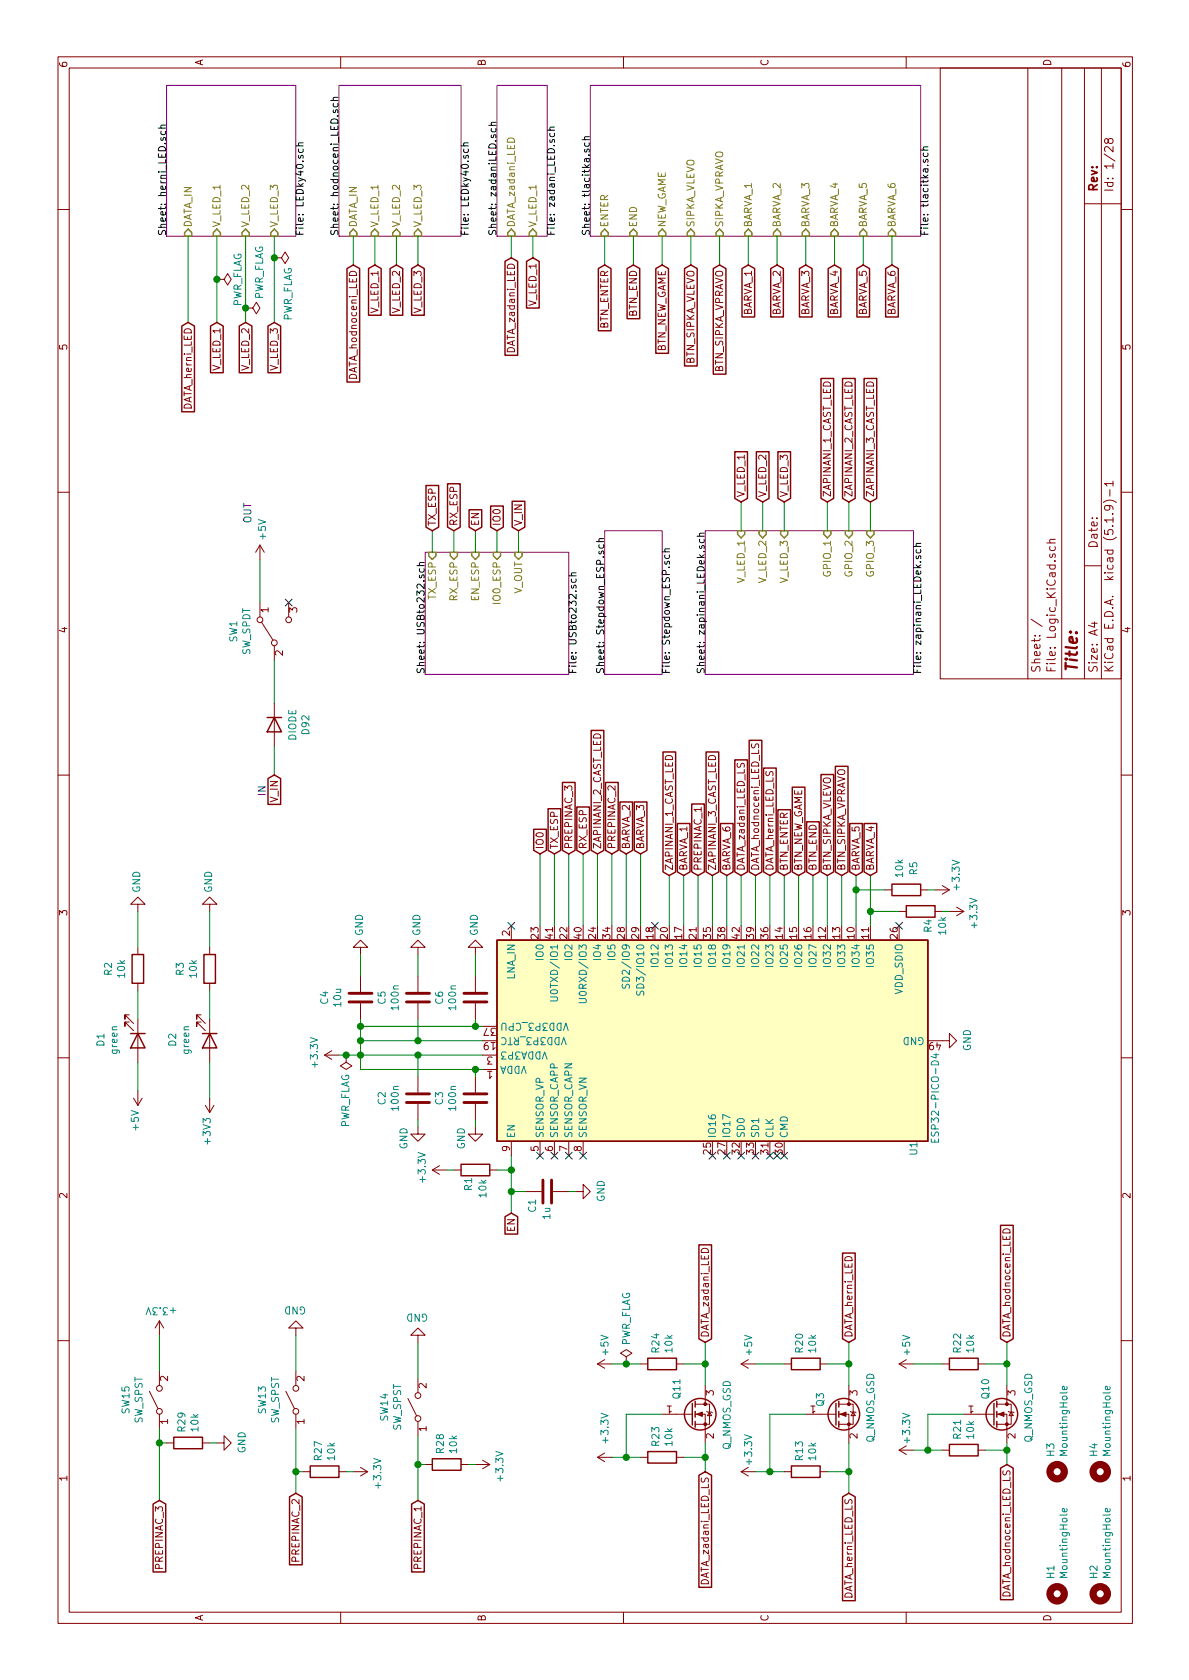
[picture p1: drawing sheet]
<svg xmlns="http://www.w3.org/2000/svg" width="210mm" height="297mm" viewBox="0 0 210 297" stroke-linecap="round" stroke-linejoin="round" font-family="sans-serif">
<g fill="none" stroke="#840000" stroke-width=".18">
<path d="M10.3 10h189.9v277h-189.9zM12.2 12h186.1v273.1h-186.1zM60.2 10v2M110.3 10v2M160.2 10v2M166.3 12h32v108h-32zM181.8 12v108M187.8 12v108M191.8 12v108M194.8 12v108M10.3 37h1.9M191.8 36h6.5"/>
<path d="M196 24.8l.3-.3 .4 .1 .1 .2-.1 .5a.48 .48 0 0 1-.7-.1l-.1-.6-.2-.1-.3 .1a.48 .48 0 0 0 .2 .8l.2-.1 .2-.2M196.8 25.9v1l-1-1-.5 .3v.4l.2 .2M198.3 37h1.9M38.3 49.4h1.3l.7-1 .6 1-.6 1-.7-1M38.3 49.4h.1M43.4 54.5h1.3l.6-1 .7 1-.7 1-.6-1M48.5 45.6h1.3l.6-1 .6 1-.6 1-.6-1M48.5 45.6h.1M61.9 48.1a.66 .66 0 0 1 .8-.1 .66 .66 0 0 1 .3 .7h-1.2zM10.3 87h1.9M46 96.4l-.8 1.2M46 96.4v2.5"/>
<path d="M46 96.4l.7 1.2M185.1 96h1.5M185.7 98l-.1 .4 .2 .2 .2-.1 .2-.5h.3v.6M185.7 96.6l-.1 .5 .3 .2 .6-.1v-.6M186.6 95.4h-.9l-.1 .4 .1 .2M195.1 88.9a1.71 1.71 0 0 1 2.3 0M196 89.4h.1a.48 .48 0 0 1 .1 .7l-.2 .1-.6-.1a.48 .48 0 0 1 .1-.7 1.27 1.27 0 0 1 1.2 .2l.1 .5M196.3 86.6v1.1M196.7 90.9h.1M196.8 85.5h-1.5l.5 .4M196.8 85.1v.8M196.8 91.5v.9"/>
<path d="M198.3 87h1.9M46 106.5v2.6M46.2 110l2.1 3.1M48.5 114.2v2.5M51 106.5v2.6M182.3 109.5l2 1.3M191.8 100h3M193 110.2h1M193.5 110v.9l-1-.3M10.3 137h1.9M48.5 124.3v7.6M130.4 135l-.1 .4 .2 .2h.4l.2-.6h.3l.2 .2v.5"/>
<path d="M133 131.5l-.1 .5 .1 .2h.2l.2-.1 .2-.5 .3-.1 .3 .3-.1 .4M198.3 137h1.9M24.4 159.9h1.2l-1.2-1.3-1.3 1.3h1.3v1.2M37.1 159.9h1.2l-1.2-1.3-1.3 1.3h1.3v1.2M156.5 157.3h1.2M162.8 157.3h1.3M165.3 157.3h2.6M166.6 156.6l1.3 .7M167.9 157.3l-1.3 .8M22.9 179.4h-.8v.8v-.8l1.5 1.6M24.4 167.5v1.3M24.4 173.8v1.3"/>
<path d="M35.6 179.4h-.8v.8v-.8l1.5 1.6M37.1 167.5v1.3M37.1 173.8v1.3M63.7 167.5h1.3l-1.3-1.3-1.2 1.3h1.2v1.3M63.7 172.6v2.8M63.7 177.4v2.8M73.9 167.5h1.3l-1.3-1.3-1.3 1.3h1.3v1.3M73.9 172.6v2.8M73.9 177.4v2.8M84.1 167.5h1.2l-1.2-1.3-1.3 1.3h1.3v1.3M84.1 172.6v2.8M84.1 177.4v2.8"/>
<path d="M90.4 163.7v2.5M159 161.1h1.3M165.3 161.1h1.3M167.9 161.1h2.5M169.2 160.4l1.2 .7M170.4 161.1l-1.2 .8M10.3 187h1.9M22.9 180.7h-.8v.8v-.8l1.5 1.5M23.6 194.2l.8 1.2M24.4 180.2v7.6M24.4 192.9v2.5M25.1 194.2l-.7 1.2"/>
<path d="M35.6 180.7h-.8v.8v-.8l1.5 1.5M36.3 195.4l.8 1.3M37.1 180.2v7.6M37.1 194.2v2.5M37.8 195.4l-.7 1.3M57.4 186.5h2.5M57.4 186.5l1.3 .8M58.7 185.8l-1.3 .7M61.2 186.5v1.3l1 .7-1 .6-1-.6 1-.7M61.2 186.5h.1M73.9 199.2v1.3h1.3l-1.3 1.3-1.3-1.3h1.3M73.9 190.4v2.8"/>
<path d="M73.9 195.2v2.8M84.1 199.2v1.3h1.2l-1.2 1.3-1.3-1.3h1.3M84.1 190.4v2.8M84.1 195.2v2.8M85.3 189.1h2.6M85.3 186.5h2.6M166.6 184h1.3v-1.3l1.3 1.3-1.3 1.3v-1.3M198.3 187h1.9M76.4 206.9l1.3 .7M76.4 206.9h2.6M77.7 206.1l-1.3 .8M80.3 206.9h1.2"/>
<path d="M86.6 206.9h1.3M90.4 201.8v2.5M93 210.7h2.8M95.5 201.8v2.5M97.8 210.7h2.8M98 201.8v2.5M100.6 201.8v2.5M101.8 210.7h1.3v-1.3l1.3 1.3-1.3 1.2v-1.2M103.1 201.8v2.5M177.5 217.4a.67 .67 0 0 1 .8-.1 .67 .67 0 0 1 .3 .7h-1.3zM10.3 237h1.9M28.2 233.5v2.6"/>
<path d="M28.2 233.5l-.8 1.3M28.2 233.5l.8 1.3M52.3 234.8h1.3l-1.3-1.3-1.3 1.3h1.3v1.3M73.9 236.1h1.3l-1.3-1.3-1.3 1.3h1.3v1.2M110.7 239.9l1.1-.6-1.1-.7-1 .7 1 .6v1.3M198.3 237h1.9M26.4 246l1.5 3M28.2 242.4v2.6M28.2 250v2.6M29.5 255.1h1.2M35.8 255.1h1.3M38.3 255.1h1.3v-1.2l1.3 1.2-1.3 1.3v-1.3"/>
<path d="M50.5 246l1.6 3M52.3 242.4v2.6M52.3 250v2.6M63.7 259.4l1.3 .8M72.1 247.3l1.6 3M73.9 243.7v2.5M73.9 251.3v2.6M75.2 258.9h1.2M81.5 258.9h1.3M84.1 258.9h2.5M85.3 258.2l1.3 .7M86.6 258.9l-1.3 .8"/>
<path d="M105.7 241.2h2.5M105.7 257.7h2.5M105.7 257.7l1.2 .7M105.7 241.2l1.2 .7M106.9 256.9l-1.2 .8M106.9 240.4l-1.2 .8M110.7 241.2h.1M113.3 241.2h1.2M113.3 257.7h1.2M117.1 250h5.3M119.6 241.2h1.3M119.6 257.7h1.3"/>
<path d="M122.9 250h1.8v5.1M122.9 248.3h2.6v3.5h-2.6M124.7 245v3.3M125 249.5l.1 .2h.8l.1 .1M125.5 249.7l.4 .6h-.8zM131.1 241.2h2.5M131.1 241.2l1.2 .7M132.3 259.4l-1.2 .8M132.3 240.4l-1.2 .8M138.7 241.2h1.2M142.5 250h5.3M145 241.2h1.3"/>
<path d="M148.3 250h1.8v5.1M148.3 248.3h2.6v3.5h-2.6M150.1 245v3.3M150.4 249.5l.1 .2h.8l.1 .1M150.9 249.7l.4 .6h-.8zM159 241.2h2.5M159 241.2l1.3 .7M159 256.4l1.3 .8M159 256.4h2.5M160.3 240.4l-1.3 .8M160.3 255.6l-1.3 .8M166.6 241.2h1.3"/>
<path d="M166.6 256.4h1.3M170.4 250h5.4M173 241.2h1.2M173 256.4h1.2M176.3 250h1.7v5.1M176.3 248.3h2.5v3.5h-2.5M178 245v3.3M178.3 249.5l.1 .2h.8l.1 .1M178.8 249.7l.4 .6h-.8zM53.6 260.2h1.3M59.9 260.2h1.3M62.5 260.2h2.5"/>
<path d="M65 260.2l-1.3 .8M131.1 260.2h2.5M131.1 260.2l1.2 .8M138.7 260.2h1.2M145 260.2h1.3M177.4 260.1l-.1 .4 .3 .3 .3-.1 .2-.6h.4l.1 .2v.5M60.2 285.1v1.9M110.3 285.1v1.9M160.2 285.1v1.9"/>
<circle cx="46" cy="109.6" r=".51"/>
<circle cx="48.5" cy="113.7" r=".51"/>
<circle cx="51" cy="109.6" r=".51"/>
<circle cx="28.2" cy="245.5" r=".51"/>
<circle cx="28.2" cy="249.5" r=".51"/>
<circle cx="52.3" cy="249.5" r=".51"/>
<circle cx="52.3" cy="245.5" r=".51"/>
<circle cx="73.9" cy="250.8" r=".51"/>
<circle cx="73.9" cy="246.7" r=".51"/>
</g>
<path d="M29.5 15.1h22.8v26.7h-22.8zM59.9 15.1h21.6v26.7h-21.6zM87.9 15.1h8.9v26.7h-8.9zM104.4 15.1h58.4v26.7h-58.4zM75.2 97.6h25.4v21.6h-25.4zM106.9 93.8h10.2v25.4h-10.2zM124.7 93.8h36.8v25.4h-36.8z" fill="none" stroke="#840084" stroke-width=".18"/>
<g fill="none" stroke="#000" stroke-width=".18">
<path d="M58.5 17.8h1.3M59 19.4l-.1 .3 .2 .2h.2l.1-.5h.3v.5M59 18.3l-.1 .4 .3 .2 .5-.1v-.5M59.8 17.2l-.8 .1-.1 .3 .1 .2M28 22.6h1.3M28.5 23.2l-.1 .4 .3 .2 .5-.1v-.5M29.3 22.1l-.8 .1-.1 .3 .2 .1M52.3 25.8h1.3M52.8 26.4v.3l.2 .3 .6-.2v-.4M53.6 25.3h-.8v.3l.1 .2M81.6 25.8h1.2M82 26.4v.3l.2 .3 .6-.2v-.4"/>
<path d="M82.8 25.3h-.8v.3l.1 .2M86.4 22.2h1.3M86.9 22.7v.4l.2 .2 .5-.1v-.5M87.7 21.6l-.8 .1v.3l.1 .2M96.8 23h1.3M97.3 23.6l-.1 .3 .3 .3 .5-.2v-.4M98.1 22.5h-.8l-.1 .3 .2 .2M102.9 24.7h1.3M103.4 26.4v.3l.2 .2 .1-.1 .2-.4h.3v.5M103.4 25.3v.3l.2 .3 .6-.2v-.4M104.2 24.2h-.8v.3l.1 .2M162.8 26.5h1.3"/>
<path d="M163.3 28.2v.3l.1 .2 .2-.1 .1-.4h.4v.5M163.3 27.1v.3l.2 .3 .6-.2v-.4M164.1 26h-.8v.4l.1 .1M75 99.5h-.8v.3l.1 .2M105.5 95.8h1.3M106 97.5l-.1 .3 .2 .2 .2-.1 .1-.4h.3v.5M106 96.3l-.1 .4 .2 .2 .6-.1v-.5M106.8 95.2l-.8 .1-.1 .3 .1 .2M117.1 97.6h1.3M117.6 99.3l-.1 .3 .2 .2 .2-.1 .1-.4h.3v.5M117.6 98.1l-.1 .4 .3 .2 .5-.1v-.5M118.4 97l-.8 .1-.1 .3 .2 .2"/>
<path d="M123.3 94.8h1.2M123.7 96.5v.3l.2 .2 .1-.1 .2-.4h.3v.5M123.7 95.3v.4l.2 .2 .6-.1v-.5M124.5 94.3h-.8v.3l.1 .2M161.6 96.6h1.2M162 98.3v.3l.2 .2 .2-.1 .1-.4h.3v.5M162 97.2v.3l.2 .3 .6-.2v-.4M162.8 96.1h-.8v.3l.1 .2M73.7 100h1.3M74.2 101.7v.3l.1 .2 .2-.1 .1-.4h.3v.5M74.2 100.5v.4l.2 .3 .5-.2v-.5M100.6 101.8h1.3"/>
<path d="M101.1 103.5l-.1 .3 .2 .2 .2-.1 .1-.4h.3v.5M101.1 102.4l-.1 .3 .3 .3 .5-.1v-.5M101.9 101.3h-.8l-.1 .3 .2 .2"/>
</g>
<g fill="none" stroke="#848400" stroke-width=".25">
<path d="M32.6 41.1l.7-.6 .6 .6v.7h-1.3zM37.7 41.1l.6-.6 .7 .6v.7h-1.3zM42.8 41.1l.6-.6 .7 .6v.7h-1.3zM47.9 41.1l.6-.6 .6 .6v.7h-1.2zM61.8 41.1l.7-.6 .6 .6v.7h-1.3zM65.7 41.1l.6-.6 .6 .6v.7h-1.2zM69.5 41.1l.6-.6 .6 .6v.7h-1.2zM73.3 41.1l.6-.6 .6 .6v.7h-1.2zM89.8 41.1l.6-.6 .7 .6v.7h-1.3zM93.6 41.1l.6-.6 .7 .6v.7h-1.3zM106.3 41.1l.6-.6 .7 .6v.7h-1.3zM111.4 41.1l.6-.6 .6 .6v.7h-1.2z"/>
<path d="M116.5 41.1l.6-.6 .6 .6v.7h-1.2zM121.5 41.1l.7-.6 .6 .6v.7h-1.3zM126.6 41.1l.6-.6 .7 .6v.7h-1.3zM131.7 41.1l.6-.6 .7 .6v.7h-1.3zM136.8 41.1l.6-.6 .6 .6v.7h-1.2zM141.9 41.1l.6-.6 .6 .6v.7h-1.2zM146.9 41.1l.7-.6 .6 .6v.7h-1.3zM152 41.1l.6-.6 .7 .6v.7h-1.3zM157.1 41.1l.6-.6 .7 .6v.7h-1.3zM75.8 97.6h1.3v.7l-.7 .6-.6-.6zM79.6 97.6h1.3v.7l-.6 .6-.7-.6zM83.4 97.6h1.3v.7l-.6 .6-.7-.6z"/>
<path d="M87.2 97.6h1.3v.7l-.6 .6-.7-.6zM91.1 97.6h1.2v.7l-.6 .6-.6-.6zM130.4 93.8h1.3v.7l-.6 .6-.7-.6zM134.2 93.8h1.3v.7l-.6 .6-.7-.6zM138 93.8h1.3v.7l-.6 .6-.7-.6zM145.7 93.8h1.2v.7l-.6 .6-.6-.6zM149.5 93.8h1.2v.7l-.6 .6-.6-.6zM153.3 93.8h1.3v.7l-.7 .6-.6-.6z"/>
</g>
<path d="M61.7 177.2h4.1M61.7 175.6h4.1M71.9 177.2h4M71.9 175.6h4M82 177.2h4.1M82 175.6h4.1M71.9 194.9h4M71.9 193.4h4M82 194.9h4.1M82 193.4h4.1M96 208.6v4.1M97.5 208.6v4.1" fill="none" stroke="#840000" stroke-width=".51"/>
<g fill="none" stroke="#840000" stroke-width="1.3">
<circle cx="186.9" cy="260.2" r="1.27"/>
<circle cx="194.6" cy="260.2" r="1.27"/>
<circle cx="186.9" cy="281.8" r="1.27"/>
<circle cx="194.6" cy="281.8" r="1.27"/>
</g>
<path d="M97.3 176.3h1.1l.2 .2-.1 .4-.1 .1h-1.1M102.4 176.6h1l.3 .2-.1 .4-.2 .1h-1M110.1 174l-.1 .5 .2 .2 .4-.1 .2-.5 .3-.1 .2 .3-.1 .4M112.6 175.2v.5l.1 .2h.3l.3-.6 .3-.1 .2 .3v.5M165.1 186.5h.9M165.5 186.3v.8l-.9-.3M164.7 201.4v.5h1.3v-.5M165.3 201.5v.4M188.6 245.1l.1 .4-.2 .2-.6-.1v-.5h.3l.1 .6M196.3 245.1v.4l-.2 .2-.6-.1v-.5h.3l.1 .6M188.6 266.7l.1 .4-.2 .2-.6-.1v-.5h.3l.1 .6M196.3 266.7v.4l-.2 .2-.6-.1v-.5h.3l.1 .6" fill="none" stroke="#008484" stroke-width=".18"/>
<g fill="none" stroke="#840000" stroke-width=".25">
<path d="M32.2 57.6l1.1-.6 1.1 .6v15.2h-2.2zM37.2 57.6l1.1-.6 1.2 .6v8.3h-2.3zM42.3 57.6l1.1-.6 1.1 .6v8.3h-2.2zM47.4 57.6l1.1-.6 1.1 .6v8.3h-2.2zM61.4 47.5l1.1-.7 1.1 .7v20h-2.2zM65.2 47.5l1.1-.7 1.1 .7v8.2h-2.2zM69 47.5l1.1-.7 1.1 .7v8.2h-2.2zM72.8 47.5l1.1-.7 1.1 .7v8.2h-2.2zM89.3 46.2l1.1-.6 1.1 .6v16.6h-2.2zM93.1 46.2l1.1-.6 1.1 .6v8.3h-2.2zM105.8 47.5l1.1-.7 1.1 .7v11h-2.2zM110.9 47.5l1.1-.7 1.1 .7v8.8h-2.2z"/>
<path d="M116 47.5l1.1-.7 1.1 .7v15h-2.2zM121.1 47.5l1.1-.7 1.1 .7v17.2h-2.2zM126.1 47.5l1.1-.7 1.2 .7v18.7h-2.3zM131.2 47.5l1.1-.7 1.1 .7v8.5h-2.2zM136.3 47.5l1.1-.7 1.1 .7v8.5h-2.2zM141.4 47.5l1.1-.7 1.1 .7v8.5h-2.2zM146.5 47.5l1.1-.7 1.1 .7v8.5h-2.2zM151.5 47.5l1.1-.7 1.2 .7v8.5h-2.3zM156.6 47.5l1.1-.7 1.1 .7v8.5h-2.2zM129.9 79.9h2.3v8.2l-1.1 .7-1.2-.7zM133.8 79.9h2.2v8.2l-1.1 .7-1.1-.7zM137.6 79.9h2.2v8.2l-1.1 .7-1.1-.7z"/>
<path d="M145.2 66.9h2.2v21.2l-1.1 .7-1.1-.7zM149 66.9h2.2v21.2l-1.1 .7-1.1-.7zM152.8 66.9h2.2v21.2l-1.1 .7-1.1-.7zM75.3 85.8h2.3v7.4l-1.2 .6-1.1-.6zM79.1 85.5h2.3v7.7l-1.1 .6-1.2-.6zM83 90.1h2.2v3.1l-1.1 .6-1.1-.6zM86.8 89.5h2.2v3.7l-1.1 .6-1.1-.6zM90.6 88.6h2.2v4.6l-1.1 .6-1.1-.6zM47.2 126.9h2.6M47.4 137.7l1.1-.7 1.1 .7v4.5h-2.2zM48.5 126.9l1.3 2.5h-2.6zM99.5 138.3h2.2v12.1l-1.1 .6-1.1-.6z"/>
<path d="M104.5 129.1h2.3v21.3l-1.1 .6-1.2-.6zM107.1 138.3h2.2v12.1l-1.1 .6-1.1-.6zM117.2 133h2.3v21.2l-1.1 .6-1.2-.6zM124.9 133h2.2v21.2l-1.1 .6-1.1-.6zM129.9 134.4h2.3v19.8l-1.1 .6-1.2-.6zM132.5 130.9h2.2v23.3l-1.1 .6-1.1-.6zM135 135.8h2.3v18.4l-1.2 .6-1.1-.6zM140.1 139.2h2.2v15l-1.1 .6-1.1-.6zM145.2 136.9h2.2v17.3l-1.1 .6-1.1-.6zM147.7 135.5h2.3v18.7l-1.2 .6-1.1-.6zM94.4 146.6h2.2v3.8l-1.1 .6-1.1-.6zM96.9 143h2.3v7.4l-1.2 .6-1.1-.6z"/>
<path d="M102 142.7h2.2v7.7l-1.1 .6-1.1-.6zM109.6 141.8h2.3v8.6l-1.2 .6-1.1-.6zM112.2 141.8h2.2v8.6l-1.1 .6-1.1-.6zM119.8 145.6h2.2v8.6l-1.1 .6-1.1-.6zM122.3 142.1h2.3v12.1l-1.2 .6-1.1-.6zM127.4 145.6h2.2v8.6l-1.1 .6-1.1-.6zM137.6 143.2h2.2v11l-1.1 .6-1.1-.6zM142.6 145.3h2.3v8.9l-1.1 .6-1.2-.6zM150.3 145.6h2.2v8.6l-1.1 .6-1.1-.6zM152.8 145.6h2.2v8.6l-1.1 .6-1.1-.6zM157.7 156.3h5.1v2.1h-5.1zM23.4 168.8h2v5h-2z"/>
<path d="M36.1 168.8h2v5h-2zM87.9 166.2h76.2v35.6h-76.2zM160.3 160.1h5v2.1h-5zM23.1 182.7h2.5M24.4 182.7l1.2 2.6h-2.5zM35.8 182.7h2.5M37.1 182.7l1.2 2.6h-2.5zM81.5 205.9h5.1v2h-5.1zM89.3 215.1l1.1-.6 1.1 .6v3.1h-2.2zM176.9 216.6h2.3v20.1l-1.2 .6-1.1-.6zM123.6 220.1h2.2v16.6l-1.1 .6-1.1-.6zM149 221.6h2.2v15.1l-1.1 .6-1.1-.6z"/>
<path d="M30.7 254.1h5.1v2h-5.1zM54.9 259.2h5v2h-5zM76.4 257.9h5.1v2.1h-5.1zM114.5 256.7h5.1v2h-5.1zM114.5 240.1h5.1v2.1h-5.1zM122.4 248.1v3.9M122.9 247.8v1M122.9 249.5v1.1M122.9 251.3v1M139.9 259.2h5.1v2h-5.1zM139.9 240.1h5.1v2.1h-5.1zM147.8 248.1v3.9"/>
<path d="M148.3 247.8v1M148.3 249.5v1.1M148.3 251.3v1M167.9 240.1h5.1v2.1h-5.1zM167.9 255.4h5.1v2h-5.1zM175.8 248.1v3.9M176.3 247.8v1M176.3 249.5v1.1M176.3 251.3v1M176.9 259.6l1.1-.7 1.2 .7v23.2h-2.3zM27.1 265.9l1.1-.6 1.1 .6v12h-2.2zM51.2 264.7l1.1-.7 1.1 .7v12h-2.2z"/>
<path d="M72.8 265.9l1.1-.6 1.1 .6v12h-2.2zM123.6 260.8l1.1-.6 1.1 .6v19.9h-2.2zM149 264.7l1.1-.7 1.1 .7v18.3h-2.2z"/>
<circle cx="123.8" cy="250" r="2.79"/>
<circle cx="149.2" cy="250" r="2.79"/>
<circle cx="177.2" cy="250" r="2.79"/>
</g>
<path d="M87.9 166.2h76.2v35.6h-76.2z" fill="#ffffc2" stroke="#ffffc2" stroke-width=".18"/>
<g fill="#840000" stroke="#840000" stroke-width=".18">
<path d="M148.6 250l1-.3v.7z"/>
<path d="M123.2 250l1-.3v.7z"/>
<path d="M176.5 250l1-.3v.7z"/>
<circle cx="150.1" cy="251.8" r=".25"/>
<circle cx="150.1" cy="248.3" r=".25"/>
<circle cx="124.7" cy="251.8" r=".25"/>
<circle cx="124.7" cy="248.3" r=".25"/>
<circle cx="178" cy="251.8" r=".25"/>
<circle cx="178" cy="248.3" r=".25"/>
</g>
<g fill="none" stroke="#008400" stroke-width=".18">
<path d="M33.3 41.8v15.2M38.3 41.8v15.2M43.4 41.8v15.2M48.5 41.8v15.2M62.5 41.8v5M66.3 41.8v5M70.1 41.8v5M73.9 41.8v5M90.4 41.8v3.8M94.2 41.8v3.8M106.9 41.8v5M112 41.8v5"/>
<path d="M117.1 41.8v5M122.2 41.8v5M127.2 41.8v5M132.3 41.8v5M137.4 41.8v5M142.5 41.8v5M147.6 41.8v5M152.6 41.8v5M157.7 41.8v5M46 98.9v7.6M76.4 93.8v3.8M80.3 93.8v3.8"/>
<path d="M84.1 93.8v3.8M87.9 93.8v3.8M91.7 93.8v3.8M131.1 88.8v5M134.9 88.8v5M138.7 88.8v5M146.3 88.8v5M150.1 88.8v5M153.9 88.8v5M48.5 116.7v7.6M48.5 131.9v5.1M95.5 151v12.7"/>
<path d="M98 151v12.7M100.6 151v12.7M103.1 151v12.7M105.7 151v12.7M108.2 151v12.7M110.7 151v12.7M113.3 151v12.7M118.4 154.8v8.9M120.9 154.8v8.9M123.4 154.8v8.9M126 154.8v8.9M128.5 154.8v8.9"/>
<path d="M131.1 154.8v8.9M133.6 154.8v8.9M136.1 154.8v8.9M138.7 154.8v8.9M141.2 154.8v8.9M143.8 154.8v8.9M146.3 154.8v8.9M148.8 154.8v8.9M151.4 154.8v8.9M151.4 157.3h5.1M153.9 154.8v8.9M164.1 157.3h1.2"/>
<path d="M24.4 161.1v6.4M24.4 175.1v5.1M37.1 161.1v6.4M37.1 175.1v5.1M63.7 168.8v3.8M73.9 168.8v3.8M84.1 168.8v3.8M153.9 161.1h5.1M166.6 161.1h1.3M24.4 187.8v5.1M37.1 187.8v6.4M59.9 186.5h25.4"/>
<path d="M63.7 180.2v8.9h21.6M63.7 184h21.6M63.7 181.5h21.6M73.9 180.2v3.8M73.9 186.5v3.9M73.9 198v1.2M84.1 180.2v1.3M84.1 189.1v1.3M84.1 198v1.2M79 206.9h1.3M87.9 206.9h2.5M90.4 210.7h2.6"/>
<path d="M90.4 204.3v10.2M100.6 210.7h1.2M28.2 236.1v6.3M52.3 236.1v6.3M73.9 237.3v6.4M124.7 237.3v7.7M150.1 237.3v7.7M178 237.3v7.7M28.2 252.6v12.7M28.2 255.1h1.3M37.1 255.1h1.2M52.3 252.6v11.4"/>
<path d="M73.9 258.9h1.3M73.9 253.9v11.4M82.8 258.9h1.3M108.2 241.2h5.1M108.2 257.7h5.1M117.1 250h-6.4v7.7M120.9 241.2h3.8M120.9 257.7h3.8M124.7 255.1v5.1M133.6 241.2h5.1M142.5 250h-6.4v10.2M146.3 241.2h3.8"/>
<path d="M150.1 255.1v8.9M161.5 241.2h5.1M161.5 256.4h5.1M170.4 250h-6.3v6.4M174.2 241.2h3.8M174.2 256.4h3.8M178 255.1v3.8M52.3 260.2h1.3M61.2 260.2h1.3M133.6 260.2h5.1M146.3 260.2h3.8"/>
</g>
<g fill="#008400" stroke="#008400" stroke-width=".25">
<circle cx="38.3" cy="49.4" r=".51"/>
<circle cx="110.7" cy="241.2" r=".51"/>
<circle cx="150.1" cy="241.2" r=".51"/>
<circle cx="61.2" cy="186.5" r=".51"/>
<circle cx="43.4" cy="54.5" r=".51"/>
<circle cx="84.1" cy="189.1" r=".51"/>
<circle cx="90.4" cy="210.7" r=".51"/>
<circle cx="73.9" cy="258.9" r=".51"/>
<circle cx="90.4" cy="206.9" r=".51"/>
<circle cx="63.7" cy="186.5" r=".51"/>
<circle cx="110.7" cy="257.7" r=".51"/>
<circle cx="164.1" cy="256.4" r=".51"/>
<circle cx="150.1" cy="260.2" r=".51"/>
<circle cx="178" cy="256.4" r=".51"/>
<circle cx="178" cy="241.2" r=".51"/>
<circle cx="84.1" cy="181.5" r=".51"/>
<circle cx="48.5" cy="45.6" r=".51"/>
<circle cx="73.9" cy="186.5" r=".51"/>
<circle cx="28.2" cy="255.1" r=".51"/>
<circle cx="151.4" cy="157.3" r=".51"/>
<circle cx="124.7" cy="241.2" r=".51"/>
<circle cx="73.9" cy="184" r=".51"/>
<circle cx="124.7" cy="257.7" r=".51"/>
<circle cx="52.3" cy="260.2" r=".51"/>
<circle cx="153.9" cy="161.1" r=".51"/>
<circle cx="63.7" cy="184" r=".51"/>
<circle cx="63.7" cy="181.5" r=".51"/>
<circle cx="136.1" cy="260.2" r=".51"/>
</g>
<g fill="none" stroke="#000084" stroke-width=".18">
<path d="M50.4 105.9l1.3 1.2M51.7 105.9l-1.3 1.2M89.8 163.1l1.2 1.2M91 163.1l-1.2 1.2M115.2 163.1l1.2 1.2M116.4 163.1l-1.2 1.2M158.4 163.1l1.2 1.2M159.6 163.1l-1.2 1.2M94.9 203.7l1.2 1.2M96.1 203.7l-1.2 1.2M97.4 203.7l1.2 1.2M98.6 203.7l-1.2 1.2"/>
<path d="M100 203.7l1.2 1.2M101.2 203.7l-1.2 1.2M102.5 203.7l1.2 1.2M103.7 203.7l-1.2 1.2M125.4 203.7l1.2 1.2M126.6 203.7l-1.2 1.2M127.9 203.7l1.2 1.2M129.1 203.7l-1.2 1.2M130.4 203.7l1.3 1.2M131.7 203.7l-1.3 1.2M133 203.7l1.2 1.2M134.2 203.7l-1.2 1.2"/>
<path d="M135.5 203.7l1.2 1.2M136.7 203.7l-1.2 1.2M136.8 203.7l1.2 1.2M138 203.7l-1.2 1.2M138.1 203.7l1.2 1.2M139.3 203.7l-1.2 1.2"/>
</g>
<text font-size="2.8" fill="#840000" x="190.5" y="119" transform="rotate(-90 190.5 119)">Title:</text>
<g font-size="2.1" fill="#840000">
<text x="194.1" y="34" transform="rotate(-90 194.1 34)">Rev:</text>
<text x="196.9" y="34" transform="rotate(-90 196.9 34)">Id: 1/28</text>
<text x="194.1" y="97" transform="rotate(-90 194.1 97)">Date:</text>
<text x="184" y="119" transform="rotate(-90 184 119)">Sheet: /</text>
<text x="186.7" y="119" transform="rotate(-90 186.7 119)">File: Logic_KiCad.sch</text>
<text x="194.1" y="119" transform="rotate(-90 194.1 119)">Size: A4</text>
<text x="196.9" y="119" transform="rotate(-90 196.9 119)">KiCad E.D.A. kicad (5.1.9)-1</text>
</g>
<g font-size="1.8" fill="#840000">
<text x="35.9" y="11.7" transform="rotate(-90 35.9 11.7)">A</text>
<text x="85.9" y="11.7" transform="rotate(-90 85.9 11.7)">B</text>
<text x="135.9" y="11.7" transform="rotate(-90 135.9 11.7)">C</text>
<text x="185.9" y="11.7" transform="rotate(-90 185.9 11.7)">D</text>
<text x="11.9" y="12.1" transform="rotate(-90 11.9 12.1)">6</text>
<text x="199.9" y="12.1" transform="rotate(-90 199.9 12.1)">6</text>
<text x="42.7" y="54.4" transform="rotate(-90 42.7 54.4)">PWR_FLAG</text>
<text x="66.9" y="55.3" transform="rotate(-90 66.9 55.3)">V_LED_1</text>
<text x="70.7" y="55.3" transform="rotate(-90 70.7 55.3)">V_LED_2</text>
<text x="74.5" y="55.3" transform="rotate(-90 74.5 55.3)">V_LED_3</text>
<text x="94.9" y="54" transform="rotate(-90 94.9 54)">V_LED_1</text>
<text x="107.6" y="58.3" transform="rotate(-90 107.6 58.3)">BTN_ENTER</text>
<text x="112.6" y="56" transform="rotate(-90 112.6 56)">BTN_END</text>
<text x="133" y="55.9" transform="rotate(-90 133 55.9)">BARVA_1</text>
<text x="138" y="55.9" transform="rotate(-90 138 55.9)">BARVA_2</text>
<text x="143.1" y="55.9" transform="rotate(-90 143.1 55.9)">BARVA_3</text>
<text x="148.2" y="55.9" transform="rotate(-90 148.2 55.9)">BARVA_4</text>
<text x="153.3" y="55.9" transform="rotate(-90 153.3 55.9)">BARVA_5</text>
<text x="158.4" y="55.9" transform="rotate(-90 158.4 55.9)">BARVA_6</text>
<text x="11.9" y="62" transform="rotate(-90 11.9 62)">5</text>
<text x="39" y="65.5" transform="rotate(-90 39 65.5)">V_LED_1</text>
<text x="44.1" y="65.5" transform="rotate(-90 44.1 65.5)">V_LED_2</text>
<text x="49.1" y="65.5" transform="rotate(-90 49.1 65.5)">V_LED_3</text>
<text x="91.1" y="62.3" transform="rotate(-90 91.1 62.3)">DATA_zadani_LED</text>
<text x="117.7" y="62.7" transform="rotate(-90 117.7 62.7)">BTN_NEW_GAME</text>
<text x="122.8" y="64.6" transform="rotate(-90 122.8 64.6)">BTN_SIPKA_VLEVO</text>
<text x="199.9" y="62" transform="rotate(-90 199.9 62)">5</text>
<text x="63.1" y="67" transform="rotate(-90 63.1 67)">DATA_hodnoceni_LED</text>
<text x="127.9" y="66.1" transform="rotate(-90 127.9 66.1)">BTN_SIPKA_VPRAVO</text>
<text x="33.9" y="72.5" transform="rotate(-90 33.9 72.5)">DATA_herni_LED</text>
<text x="131.7" y="88" transform="rotate(-90 131.7 88)">V_LED_1</text>
<text x="135.5" y="88" transform="rotate(-90 135.5 88)">V_LED_2</text>
<text x="139.3" y="88" transform="rotate(-90 139.3 88)">V_LED_3</text>
<text x="146.9" y="88" transform="rotate(-90 146.9 88)">ZAPINANI_1_CAST_LED</text>
<text x="150.7" y="88" transform="rotate(-90 150.7 88)">ZAPINANI_2_CAST_LED</text>
<text x="154.6" y="88" transform="rotate(-90 154.6 88)">ZAPINANI_3_CAST_LED</text>
<text x="77.1" y="93.1" transform="rotate(-90 77.1 93.1)">TX_ESP</text>
<text x="80.9" y="93.1" transform="rotate(-90 80.9 93.1)">RX_ESP</text>
<text x="84.7" y="93.1" transform="rotate(-90 84.7 93.1)">EN</text>
<text x="88.5" y="93.1" transform="rotate(-90 88.5 93.1)">IO0</text>
<text x="92.3" y="93.1" transform="rotate(-90 92.3 93.1)">V_IN</text>
<text x="11.9" y="112.1" transform="rotate(-90 11.9 112.1)">4</text>
<text x="47.5" y="108.3" transform="rotate(-90 47.5 108.3)">1</text>
<text x="52.6" y="108.3" transform="rotate(-90 52.6 108.3)">3</text>
<text x="199.9" y="112.1" transform="rotate(-90 199.9 112.1)">4</text>
<text x="50" y="115.9" transform="rotate(-90 50 115.9)">2</text>
<text x="49.1" y="141.7" transform="rotate(-90 49.1 141.7)">V_IN</text>
<text x="96.1" y="150.2" transform="rotate(-90 96.1 150.2)">IO0</text>
<text x="98.7" y="150.2" transform="rotate(-90 98.7 150.2)">TX_ESP</text>
<text x="101.2" y="150.2" transform="rotate(-90 101.2 150.2)">PREPINAC_3</text>
<text x="103.8" y="150.2" transform="rotate(-90 103.8 150.2)">RX_ESP</text>
<text x="106.3" y="150.2" transform="rotate(-90 106.3 150.2)">ZAPINANI_2_CAST_LED</text>
<text x="108.8" y="150.2" transform="rotate(-90 108.8 150.2)">PREPINAC_2</text>
<text x="111.4" y="150.2" transform="rotate(-90 111.4 150.2)">BARVA_2</text>
<text x="113.9" y="150.2" transform="rotate(-90 113.9 150.2)">BARVA_3</text>
<text x="119" y="154" transform="rotate(-90 119 154)">ZAPINANI_1_CAST_LED</text>
<text x="121.5" y="154" transform="rotate(-90 121.5 154)">BARVA_1</text>
<text x="124.1" y="154" transform="rotate(-90 124.1 154)">PREPINAC_1</text>
<text x="126.6" y="154" transform="rotate(-90 126.6 154)">ZAPINANI_3_CAST_LED</text>
<text x="129.2" y="154" transform="rotate(-90 129.2 154)">BARVA_6</text>
<text x="131.7" y="154" transform="rotate(-90 131.7 154)">DATA_zadani_LED_LS</text>
<text x="134.2" y="154" transform="rotate(-90 134.2 154)">DATA_hodnoceni_LED_LS</text>
<text x="136.8" y="154" transform="rotate(-90 136.8 154)">DATA_herni_LED_LS</text>
<text x="139.3" y="154" transform="rotate(-90 139.3 154)">BTN_ENTER</text>
<text x="141.9" y="154" transform="rotate(-90 141.9 154)">BTN_NEW_GAME</text>
<text x="144.4" y="154" transform="rotate(-90 144.4 154)">BTN_END</text>
<text x="146.9" y="154" transform="rotate(-90 146.9 154)">BTN_SIPKA_VLEVO</text>
<text x="149.5" y="154" transform="rotate(-90 149.5 154)">BTN_SIPKA_VPRAVO</text>
<text x="152" y="154" transform="rotate(-90 152 154)">BARVA_5</text>
<text x="154.6" y="154" transform="rotate(-90 154.6 154)">BARVA_4</text>
<text x="11.9" y="162" transform="rotate(-90 11.9 162)">3</text>
<text x="90.2" y="165.4" transform="rotate(-90 90.2 165.4)">2</text>
<text x="95.2" y="165.9" transform="rotate(-90 95.2 165.9)">23</text>
<text x="97.8" y="165.9" transform="rotate(-90 97.8 165.9)">41</text>
<text x="100.3" y="165.9" transform="rotate(-90 100.3 165.9)">22</text>
<text x="102.9" y="165.9" transform="rotate(-90 102.9 165.9)">40</text>
<text x="105.4" y="165.9" transform="rotate(-90 105.4 165.9)">24</text>
<text x="107.9" y="165.9" transform="rotate(-90 107.9 165.9)">34</text>
<text x="110.5" y="165.9" transform="rotate(-90 110.5 165.9)">28</text>
<text x="113" y="165.9" transform="rotate(-90 113 165.9)">29</text>
<text x="115.6" y="165.9" transform="rotate(-90 115.6 165.9)">18</text>
<text x="118.1" y="165.9" transform="rotate(-90 118.1 165.9)">20</text>
<text x="120.6" y="165.9" transform="rotate(-90 120.6 165.9)">17</text>
<text x="123.2" y="165.9" transform="rotate(-90 123.2 165.9)">21</text>
<text x="125.7" y="165.9" transform="rotate(-90 125.7 165.9)">35</text>
<text x="128.3" y="165.9" transform="rotate(-90 128.3 165.9)">38</text>
<text x="130.8" y="165.9" transform="rotate(-90 130.8 165.9)">42</text>
<text x="133.3" y="165.9" transform="rotate(-90 133.3 165.9)">39</text>
<text x="135.9" y="165.9" transform="rotate(-90 135.9 165.9)">36</text>
<text x="138.4" y="165.9" transform="rotate(-90 138.4 165.9)">14</text>
<text x="141" y="165.9" transform="rotate(-90 141 165.9)">15</text>
<text x="143.5" y="165.9" transform="rotate(-90 143.5 165.9)">16</text>
<text x="146" y="165.9" transform="rotate(-90 146 165.9)">12</text>
<text x="148.6" y="165.9" transform="rotate(-90 148.6 165.9)">13</text>
<text x="151.1" y="165.9" transform="rotate(-90 151.1 165.9)">10</text>
<text x="153.7" y="165.9" transform="rotate(-90 153.7 165.9)">11</text>
<text x="158.7" y="165.9" transform="rotate(-90 158.7 165.9)">26</text>
<text x="199.9" y="162" transform="rotate(-90 199.9 162)">3</text>
<text x="87.6" y="184.3" transform="rotate(180 87.6 184.3)">19</text>
<text x="87.6" y="181.7" transform="rotate(180 87.6 181.7)">37</text>
<text x="166.3" y="184.3" transform="rotate(180 166.3 184.3)">49</text>
<text x="87.1" y="189.3" transform="rotate(180 87.1 189.3)">1</text>
<text x="87.1" y="186.8" transform="rotate(180 87.1 186.8)">3</text>
<text x="90.2" y="203.5" transform="rotate(-90 90.2 203.5)">9</text>
<text x="95.2" y="203.5" transform="rotate(-90 95.2 203.5)">5</text>
<text x="97.8" y="203.5" transform="rotate(-90 97.8 203.5)">6</text>
<text x="100.3" y="203.5" transform="rotate(-90 100.3 203.5)">7</text>
<text x="102.9" y="203.5" transform="rotate(-90 102.9 203.5)">8</text>
<text x="125.7" y="204" transform="rotate(-90 125.7 204)">25</text>
<text x="128.3" y="204" transform="rotate(-90 128.3 204)">27</text>
<text x="130.8" y="204" transform="rotate(-90 130.8 204)">32</text>
<text x="133.3" y="204" transform="rotate(-90 133.3 204)">33</text>
<text x="135.9" y="204" transform="rotate(-90 135.9 204)">31</text>
<text x="138.4" y="204" transform="rotate(-90 138.4 204)">30</text>
<text x="11.9" y="212.1" transform="rotate(-90 11.9 212.1)">2</text>
<text x="199.9" y="212.1" transform="rotate(-90 199.9 212.1)">2</text>
<text x="91.1" y="217.7" transform="rotate(-90 91.1 217.7)">EN</text>
<text x="125.3" y="236.6" transform="rotate(-90 125.3 236.6)">DATA_zadani_LED</text>
<text x="150.7" y="236.6" transform="rotate(-90 150.7 236.6)">DATA_herni_LED</text>
<text x="178.7" y="236.6" transform="rotate(-90 178.7 236.6)">DATA_hodnoceni_LED</text>
<text x="29.7" y="244.2" transform="rotate(-90 29.7 244.2)">2</text>
<text x="53.8" y="244.2" transform="rotate(-90 53.8 244.2)">2</text>
<text x="75.4" y="245.5" transform="rotate(-90 75.4 245.5)">2</text>
<text x="29.7" y="251.8" transform="rotate(-90 29.7 251.8)">1</text>
<text x="53.8" y="251.8" transform="rotate(-90 53.8 251.8)">1</text>
<text x="118.8" y="248.5" transform="rotate(180 118.8 248.5)">1</text>
<text x="126.2" y="246.7" transform="rotate(-90 126.2 246.7)">3</text>
<text x="144.2" y="248.5" transform="rotate(180 144.2 248.5)">1</text>
<text x="151.6" y="246.7" transform="rotate(-90 151.6 246.7)">3</text>
<text x="172.2" y="248.5" transform="rotate(180 172.2 248.5)">1</text>
<text x="179.6" y="246.7" transform="rotate(-90 179.6 246.7)">3</text>
<text x="75.4" y="253.1" transform="rotate(-90 75.4 253.1)">1</text>
<text x="126.2" y="254.3" transform="rotate(-90 126.2 254.3)">2</text>
<text x="151.6" y="254.3" transform="rotate(-90 151.6 254.3)">2</text>
<text x="179.6" y="254.3" transform="rotate(-90 179.6 254.3)">2</text>
<text x="11.9" y="262" transform="rotate(-90 11.9 262)">1</text>
<text x="199.9" y="262" transform="rotate(-90 199.9 262)">1</text>
<text x="53" y="275.9" transform="rotate(-90 53 275.9)">PREPINAC_2</text>
<text x="28.8" y="277.2" transform="rotate(-90 28.8 277.2)">PREPINAC_3</text>
<text x="74.5" y="277.2" transform="rotate(-90 74.5 277.2)">PREPINAC_1</text>
<text x="125.3" y="280.2" transform="rotate(-90 125.3 280.2)">DATA_zadani_LED_LS</text>
<text x="35.9" y="286.7" transform="rotate(-90 35.9 286.7)">A</text>
<text x="85.9" y="286.7" transform="rotate(-90 85.9 286.7)">B</text>
<text x="135.9" y="286.7" transform="rotate(-90 135.9 286.7)">C</text>
<text x="150.7" y="282.8" transform="rotate(-90 150.7 282.8)">DATA_herni_LED_LS</text>
<text x="178.7" y="282.3" transform="rotate(-90 178.7 282.3)">DATA_hodnoceni_LED_LS</text>
<text x="185.9" y="286.7" transform="rotate(-90 185.9 286.7)">D</text>
</g>
<g font-size="1.8">
<text x="29.4" y="41.8" transform="rotate(-90 29.4 41.8)">Sheet: herni_LED.sch</text>
<text x="53.7" y="41.8" transform="rotate(-90 53.7 41.8)">File: LEDky40.sch</text>
<text x="59.8" y="41.8" transform="rotate(-90 59.8 41.8)">Sheet: hodnoceni_LED.sch</text>
<text x="82.9" y="41.8" transform="rotate(-90 82.9 41.8)">File: LEDky40.sch</text>
<text x="87.8" y="41.8" transform="rotate(-90 87.8 41.8)">Sheet: zadaniLED.sch</text>
<text x="98.1" y="41.8" transform="rotate(-90 98.1 41.8)">File: zadani_LED.sch</text>
<text x="104.3" y="41.8" transform="rotate(-90 104.3 41.8)">Sheet: tlacitka.sch</text>
<text x="164.2" y="41.8" transform="rotate(-90 164.2 41.8)">File: tlacitka.sch</text>
<text x="75.1" y="119.2" transform="rotate(-90 75.1 119.2)">Sheet: USBto232.sch</text>
<text x="101.9" y="119.2" transform="rotate(-90 101.9 119.2)">File: USBto232.sch</text>
<text x="106.8" y="119.2" transform="rotate(-90 106.8 119.2)">Sheet: Stepdown_ESP.sch</text>
<text x="118.5" y="119.2" transform="rotate(-90 118.5 119.2)">File: Stepdown_ESP.sch</text>
<text x="124.6" y="119.2" transform="rotate(-90 124.6 119.2)">Sheet: zapinani_LEDek.sch</text>
<text x="162.9" y="119.2" transform="rotate(-90 162.9 119.2)">File: zapinani_LEDek.sch</text>
</g>
<g font-size="1.8" fill="#848400">
<text x="33.9" y="40.2" transform="rotate(-90 33.9 40.2)">DATA_IN</text>
<text x="39" y="40.2" transform="rotate(-90 39 40.2)">V_LED_1</text>
<text x="44.1" y="40.2" transform="rotate(-90 44.1 40.2)">V_LED_2</text>
<text x="49.1" y="40.2" transform="rotate(-90 49.1 40.2)">V_LED_3</text>
<text x="63.1" y="40.2" transform="rotate(-90 63.1 40.2)">DATA_IN</text>
<text x="66.9" y="40.2" transform="rotate(-90 66.9 40.2)">V_LED_1</text>
<text x="70.7" y="40.2" transform="rotate(-90 70.7 40.2)">V_LED_2</text>
<text x="74.5" y="40.2" transform="rotate(-90 74.5 40.2)">V_LED_3</text>
<text x="91.1" y="40.2" transform="rotate(-90 91.1 40.2)">DATA_zadani_LED</text>
<text x="94.9" y="40.2" transform="rotate(-90 94.9 40.2)">V_LED_1</text>
<text x="107.6" y="40.2" transform="rotate(-90 107.6 40.2)">ENTER</text>
<text x="112.6" y="40.2" transform="rotate(-90 112.6 40.2)">END</text>
<text x="117.7" y="40.2" transform="rotate(-90 117.7 40.2)">NEW_GAME</text>
<text x="122.8" y="40.2" transform="rotate(-90 122.8 40.2)">SIPKA_VLEVO</text>
<text x="127.9" y="40.2" transform="rotate(-90 127.9 40.2)">SIPKA_VPRAVO</text>
<text x="133" y="40.2" transform="rotate(-90 133 40.2)">BARVA_1</text>
<text x="138" y="40.2" transform="rotate(-90 138 40.2)">BARVA_2</text>
<text x="143.1" y="40.2" transform="rotate(-90 143.1 40.2)">BARVA_3</text>
<text x="148.2" y="40.2" transform="rotate(-90 148.2 40.2)">BARVA_4</text>
<text x="153.3" y="40.2" transform="rotate(-90 153.3 40.2)">BARVA_5</text>
<text x="158.4" y="40.2" transform="rotate(-90 158.4 40.2)">BARVA_6</text>
<text x="146.9" y="101.8" transform="rotate(-90 146.9 101.8)">GPIO_1</text>
<text x="150.7" y="101.8" transform="rotate(-90 150.7 101.8)">GPIO_2</text>
<text x="154.6" y="101.8" transform="rotate(-90 154.6 101.8)">GPIO_3</text>
<text x="77.1" y="106" transform="rotate(-90 77.1 106)">TX_ESP</text>
<text x="80.9" y="106.2" transform="rotate(-90 80.9 106.2)">RX_ESP</text>
<text x="84.7" y="106.2" transform="rotate(-90 84.7 106.2)">EN_ESP</text>
<text x="88.5" y="106.5" transform="rotate(-90 88.5 106.5)">IO0_ESP</text>
<text x="92.3" y="105.1" transform="rotate(-90 92.3 105.1)">V_OUT</text>
<text x="131.7" y="103" transform="rotate(-90 131.7 103)">V_LED_1</text>
<text x="135.5" y="103" transform="rotate(-90 135.5 103)">V_LED_2</text>
<text x="139.3" y="103" transform="rotate(-90 139.3 103)">V_LED_3</text>
</g>
<g font-size="1.8" fill="#008484">
<text x="46.5" y="53.1" transform="rotate(-90 46.5 53.1)">PWR_FLAG</text>
<text x="51.6" y="56.9" transform="rotate(-90 51.6 56.9)">PWR_FLAG</text>
<text x="47" y="95.3" transform="rotate(-90 47 95.3)">+5V</text>
<text x="42" y="113.5" transform="rotate(-90 42 113.5)">SW1</text>
<text x="44.3" y="115.9" transform="rotate(-90 44.3 115.9)">SW_SPDT</text>
<text x="52.4" y="130.9" transform="rotate(-90 52.4 130.9)">DIODE</text>
<text x="54.7" y="129.8" transform="rotate(-90 54.7 129.8)">D92</text>
<text x="159.7" y="155" transform="rotate(-90 159.7 155)">10k</text>
<text x="162.2" y="154.6" transform="rotate(-90 162.2 154.6)">R5</text>
<text x="24.8" y="157.8" transform="rotate(-90 24.8 157.8)">GND</text>
<text x="37.5" y="157.8" transform="rotate(-90 37.5 157.8)">GND</text>
<text x="169.7" y="157.1" transform="rotate(-90 169.7 157.1)">+3.3V</text>
<text x="64.2" y="165.5" transform="rotate(-90 64.2 165.5)">GND</text>
<text x="74.3" y="165.5" transform="rotate(-90 74.3 165.5)">GND</text>
<text x="84.5" y="165.5" transform="rotate(-90 84.5 165.5)">GND</text>
<text x="164.8" y="164.8" transform="rotate(-90 164.8 164.8)">R4</text>
<text x="167.3" y="165.2" transform="rotate(-90 167.3 165.2)">10k</text>
<text x="172.8" y="163.9" transform="rotate(-90 172.8 163.9)">+3.3V</text>
<text x="19.8" y="172.4" transform="rotate(-90 19.8 172.4)">R2</text>
<text x="22.1" y="172.8" transform="rotate(-90 22.1 172.8)">10k</text>
<text x="32.5" y="172.4" transform="rotate(-90 32.5 172.4)">R3</text>
<text x="34.8" y="172.8" transform="rotate(-90 34.8 172.8)">10k</text>
<text x="91.1" y="173.1" transform="rotate(-90 91.1 173.1)">LNA_IN</text>
<text x="96.1" y="169.6" transform="rotate(-90 96.1 169.6)">IO0</text>
<text x="101.2" y="169.6" transform="rotate(-90 101.2 169.6)">IO2</text>
<text x="106.3" y="169.6" transform="rotate(-90 106.3 169.6)">IO4</text>
<text x="108.8" y="169.6" transform="rotate(-90 108.8 169.6)">IO5</text>
<text x="111.4" y="173.5" transform="rotate(-90 111.4 173.5)">SD2/IO9</text>
<text x="116.5" y="170.6" transform="rotate(-90 116.5 170.6)">IO12</text>
<text x="119" y="170.6" transform="rotate(-90 119 170.6)">IO13</text>
<text x="121.5" y="170.6" transform="rotate(-90 121.5 170.6)">IO14</text>
<text x="124.1" y="170.6" transform="rotate(-90 124.1 170.6)">IO15</text>
<text x="126.6" y="170.6" transform="rotate(-90 126.6 170.6)">IO18</text>
<text x="129.2" y="170.6" transform="rotate(-90 129.2 170.6)">IO19</text>
<text x="131.7" y="170.6" transform="rotate(-90 131.7 170.6)">IO21</text>
<text x="134.2" y="170.6" transform="rotate(-90 134.2 170.6)">IO22</text>
<text x="136.8" y="170.6" transform="rotate(-90 136.8 170.6)">IO23</text>
<text x="139.3" y="170.6" transform="rotate(-90 139.3 170.6)">IO25</text>
<text x="141.9" y="170.6" transform="rotate(-90 141.9 170.6)">IO26</text>
<text x="144.4" y="170.6" transform="rotate(-90 144.4 170.6)">IO27</text>
<text x="146.9" y="170.6" transform="rotate(-90 146.9 170.6)">IO32</text>
<text x="149.5" y="170.6" transform="rotate(-90 149.5 170.6)">IO33</text>
<text x="152" y="170.6" transform="rotate(-90 152 170.6)">IO34</text>
<text x="154.6" y="170.6" transform="rotate(-90 154.6 170.6)">IO35</text>
<text x="58" y="177.5" transform="rotate(-90 58 177.5)">C4</text>
<text x="60.3" y="177.9" transform="rotate(-90 60.3 177.9)">10u</text>
<text x="68.2" y="177.5" transform="rotate(-90 68.2 177.5)">C5</text>
<text x="70.5" y="178.4" transform="rotate(-90 70.5 178.4)">100n</text>
<text x="78.4" y="177.5" transform="rotate(-90 78.4 177.5)">C6</text>
<text x="80.7" y="178.4" transform="rotate(-90 80.7 178.4)">100n</text>
<text x="98.7" y="175.9" transform="rotate(-90 98.7 175.9)">U0TXD/IO1</text>
<text x="103.8" y="176.1" transform="rotate(-90 103.8 176.1)">U0RXD/IO3</text>
<text x="113.9" y="174.5" transform="rotate(-90 113.9 174.5)">SD3/IO10</text>
<text x="159.6" y="175.8" transform="rotate(-90 159.6 175.8)">VDD_SDIO</text>
<text x="18.5" y="184.9" transform="rotate(-90 18.5 184.9)">D1</text>
<text x="31.2" y="184.9" transform="rotate(-90 31.2 184.9)">D2</text>
<text x="96.5" y="185.9" transform="rotate(180 96.5 185.9)">VDDA3P3</text>
<text x="99.9" y="183.4" transform="rotate(180 99.9 183.4)">VDD3P3_RTC</text>
<text x="100" y="180.8" transform="rotate(180 100 180.8)">VDD3P3_CPU</text>
<text x="163.6" y="183.4" transform="rotate(180 163.6 183.4)">GND</text>
<text x="171.7" y="185.8" transform="rotate(-90 171.7 185.8)">GND</text>
<text x="20.8" y="186.3" transform="rotate(-90 20.8 186.3)">green</text>
<text x="33.5" y="186.3" transform="rotate(-90 33.5 186.3)">green</text>
<text x="56.2" y="188.5" transform="rotate(-90 56.2 188.5)">+3.3V</text>
<text x="93.4" y="188.5" transform="rotate(180 93.4 188.5)">VDDA</text>
<text x="68.2" y="195.3" transform="rotate(-90 68.2 195.3)">C2</text>
<text x="70.5" y="196.2" transform="rotate(-90 70.5 196.2)">100n</text>
<text x="78.4" y="195.3" transform="rotate(-90 78.4 195.3)">C3</text>
<text x="80.7" y="196.2" transform="rotate(-90 80.7 196.2)">100n</text>
<text x="24.6" y="199.8" transform="rotate(-90 24.6 199.8)">+5V</text>
<text x="37.3" y="202.1" transform="rotate(-90 37.3 202.1)">+3V3</text>
<text x="61.8" y="199.5" transform="rotate(-90 61.8 199.5)">PWR_FLAG</text>
<text x="72.1" y="203.2" transform="rotate(-90 72.1 203.2)">GND</text>
<text x="82.2" y="203.2" transform="rotate(-90 82.2 203.2)">GND</text>
<text x="91.1" y="201.3" transform="rotate(-90 91.1 201.3)">EN</text>
<text x="96.1" y="201.3" transform="rotate(-90 96.1 201.3)">SENSOR_VP</text>
<text x="98.7" y="201.3" transform="rotate(-90 98.7 201.3)">SENSOR_CAPP</text>
<text x="101.2" y="201.3" transform="rotate(-90 101.2 201.3)">SENSOR_CAPN</text>
<text x="103.8" y="201.3" transform="rotate(-90 103.8 201.3)">SENSOR_VN</text>
<text x="126.6" y="201.3" transform="rotate(-90 126.6 201.3)">IO16</text>
<text x="129.2" y="201.3" transform="rotate(-90 129.2 201.3)">IO17</text>
<text x="131.7" y="201.3" transform="rotate(-90 131.7 201.3)">SD0</text>
<text x="134.2" y="201.3" transform="rotate(-90 134.2 201.3)">SD1</text>
<text x="136.8" y="201.3" transform="rotate(-90 136.8 201.3)">CLK</text>
<text x="139.3" y="201.3" transform="rotate(-90 139.3 201.3)">CMD</text>
<text x="166" y="200.8" transform="rotate(-90 166 200.8)">ESP32-PICO-D4</text>
<text x="75.3" y="208.8" transform="rotate(-90 75.3 208.8)">+3.3V</text>
<text x="162.2" y="204.2" transform="rotate(-90 162.2 204.2)">U1</text>
<text x="83.5" y="210.5" transform="rotate(-90 83.5 210.5)">R1</text>
<text x="86" y="211.6" transform="rotate(-90 86 211.6)">10k</text>
<text x="94.8" y="214.3" transform="rotate(-90 94.8 214.3)">C1</text>
<text x="97.3" y="215.5" transform="rotate(-90 97.3 215.5)">1u</text>
<text x="106.9" y="212.5" transform="rotate(-90 106.9 212.5)">GND</text>
<text x="30.9" y="231.1" transform="rotate(180 30.9 231.1)">+3.3V</text>
<text x="54.1" y="231" transform="rotate(180 54.1 231)">GND</text>
<text x="75.7" y="232.3" transform="rotate(180 75.7 232.3)">GND</text>
<text x="107.6" y="239.5" transform="rotate(-90 107.6 239.5)">+5V</text>
<text x="111.4" y="238.1" transform="rotate(-90 111.4 238.1)">PWR_FLAG</text>
<text x="116.6" y="239.1" transform="rotate(-90 116.6 239.1)">R24</text>
<text x="118.9" y="239.1" transform="rotate(-90 118.9 239.1)">10k</text>
<text x="133" y="239.5" transform="rotate(-90 133 239.5)">+5V</text>
<text x="142" y="239.1" transform="rotate(-90 142 239.1)">R20</text>
<text x="144.3" y="239.1" transform="rotate(-90 144.3 239.1)">10k</text>
<text x="161" y="239.5" transform="rotate(-90 161 239.5)">+5V</text>
<text x="169.9" y="239.1" transform="rotate(-90 169.9 239.1)">R22</text>
<text x="172.3" y="239.1" transform="rotate(-90 172.3 239.1)">10k</text>
<text x="22.9" y="249.9" transform="rotate(-90 22.9 249.9)">SW15</text>
<text x="25.2" y="251.7" transform="rotate(-90 25.2 251.7)">SW_SPST</text>
<text x="47" y="249.9" transform="rotate(-90 47 249.9)">SW13</text>
<text x="49.3" y="251.7" transform="rotate(-90 49.3 251.7)">SW_SPST</text>
<text x="68.6" y="251.2" transform="rotate(-90 68.6 251.2)">SW14</text>
<text x="120.3" y="247.2" transform="rotate(-90 120.3 247.2)">Q11</text>
<text x="145.7" y="248.6" transform="rotate(-90 145.7 248.6)">Q3</text>
<text x="174.9" y="247.2" transform="rotate(-90 174.9 247.2)">Q10</text>
<text x="32.8" y="253.1" transform="rotate(-90 32.8 253.1)">R29</text>
<text x="35.1" y="253" transform="rotate(-90 35.1 253)">10k</text>
<text x="43.4" y="257" transform="rotate(-90 43.4 257)">GND</text>
<text x="70.9" y="253" transform="rotate(-90 70.9 253)">SW_SPST</text>
<text x="78.5" y="256.9" transform="rotate(-90 78.5 256.9)">R28</text>
<text x="80.8" y="256.8" transform="rotate(-90 80.8 256.8)">10k</text>
<text x="107.6" y="254.9" transform="rotate(-90 107.6 254.9)">+3.3V</text>
<text x="116.6" y="255.6" transform="rotate(-90 116.6 255.6)">R23</text>
<text x="118.9" y="255.6" transform="rotate(-90 118.9 255.6)">10k</text>
<text x="129.2" y="256.4" transform="rotate(-90 129.2 256.4)">Q_NMOS_GSD</text>
<text x="154.6" y="255.1" transform="rotate(-90 154.6 255.1)">Q_NMOS_GSD</text>
<text x="161" y="254.9" transform="rotate(-90 161 254.9)">+3.3V</text>
<text x="169.9" y="254.3" transform="rotate(-90 169.9 254.3)">R21</text>
<text x="172.3" y="254.3" transform="rotate(-90 172.3 254.3)">10k</text>
<text x="182.5" y="255.1" transform="rotate(-90 182.5 255.1)">Q_NMOS_GSD</text>
<text x="186.5" y="257.4" transform="rotate(-90 186.5 257.4)">H3</text>
<text x="188.8" y="257.1" transform="rotate(-90 188.8 257.1)">MountingHole</text>
<text x="194.1" y="257.4" transform="rotate(-90 194.1 257.4)">H4</text>
<text x="196.4" y="257.1" transform="rotate(-90 196.4 257.1)">MountingHole</text>
<text x="56.9" y="258.2" transform="rotate(-90 56.9 258.2)">R27</text>
<text x="59.2" y="258.1" transform="rotate(-90 59.2 258.1)">10k</text>
<text x="67.4" y="262.9" transform="rotate(-90 67.4 262.9)">+3.3V</text>
<text x="89" y="261.7" transform="rotate(-90 89 261.7)">+3.3V</text>
<text x="133" y="258.7" transform="rotate(-90 133 258.7)">+3.3V</text>
<text x="142" y="258.2" transform="rotate(-90 142 258.2)">R13</text>
<text x="144.3" y="258.1" transform="rotate(-90 144.3 258.1)">10k</text>
<text x="186.5" y="279" transform="rotate(-90 186.5 279)">H1</text>
<text x="188.8" y="278.7" transform="rotate(-90 188.8 278.7)">MountingHole</text>
<text x="194.1" y="279" transform="rotate(-90 194.1 279)">H2</text>
<text x="196.4" y="278.7" transform="rotate(-90 196.4 278.7)">MountingHole</text>
</g>
<g font-size="1.8" fill="#0000c2">
<text x="44.4" y="92.6" transform="rotate(-90 44.4 92.6)">OUT</text>
<text x="47" y="140.8" transform="rotate(-90 47 140.8)">IN</text>
</g>
</svg>
